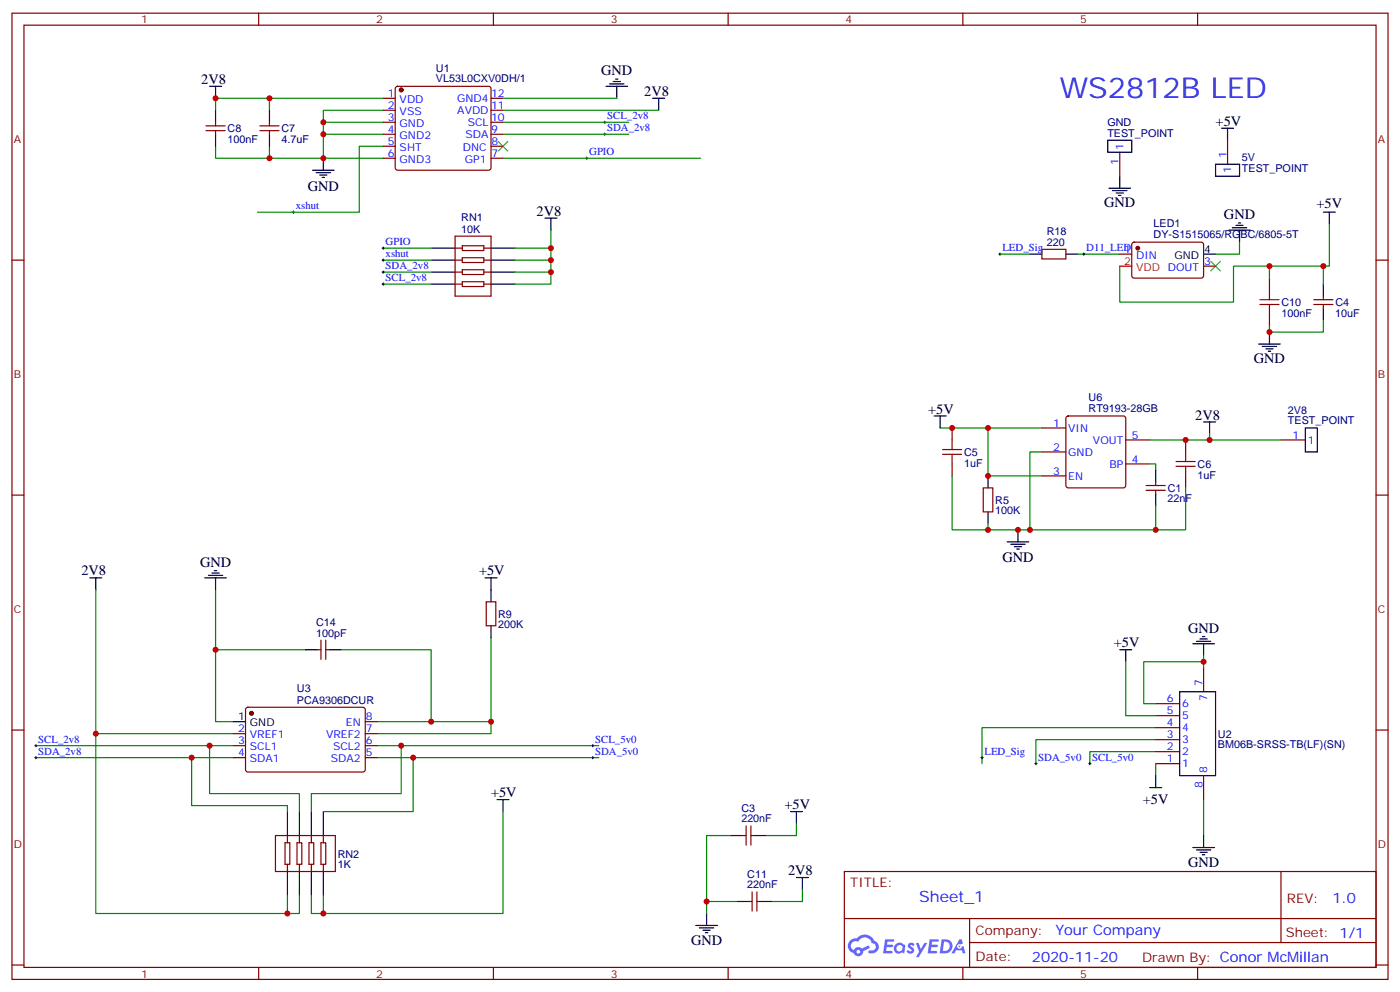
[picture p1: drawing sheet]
<svg xmlns="http://www.w3.org/2000/svg" width="412mm" height="292mm" viewBox="0 0 412 292" stroke-linecap="round" stroke-linejoin="round" font-family="sans-serif">
<g fill="none" stroke="#870000" stroke-width=".35">
<path d="M3.5 3.9h405.4v284.3h-405.4zM7.1 7.4h398.2v277.3h-398.2zM76.2 3.9v3.5M145.3 3.9v3.5M214.5 3.9v3.5M283.6 3.9v3.5M352.8 3.9v3.5M3.5 76.6h3.6M405.3 76.6h3.6M3.5 145.7h3.6M405.3 145.7h3.6M3.5 214.8h3.6"/>
<path d="M405.3 214.8h3.6M248.7 256.5h156.6v28.2h-156.6zM377.3 256.5v20.9M248.7 270.3h156.5M285.6 277.4h119.6M285.6 270.3v14.1M3.5 284h3.6M76.2 284.7v3.5M145.3 284.7v3.5M214.5 284.7v3.5M283.6 284.7v3.5M352.8 284.7v3.5"/>
<path d="M405.3 284h3.6"/>
</g>
<g fill="#5487ff">
<path d="M267.7 277.6a1.22 1.22 0 0 1 1.7 .3l-.4 .6a.47 .47 0 0 0-.3-.4 .47 .47 0 0 0-.5 .2l.1 .2a1.14 1.14 0 0 1 .8 1.8 1.14 1.14 0 0 1-1.9-.1l-.2-.1 .5-.6 .7 .4a.29 .29 0 0 0 .3-.2 .29 .29 0 0 0-.2-.3 1.04 1.04 0 0 1-.6-1.8z"/>
<path d="M260.7 276.4h2.4l.3 .2-.2 .5h-1.8l-.1 .9h1.5l.3 .4-.3 .3h-1.6l-.2 1.1 1.7 .1 .2 .3-.2 .3-2.6 .1z"/>
<path d="M273.8 276.4h2.4l.3 .2-.1 .5h-1.8l-.2 .9h1.6l.3 .4-.4 .3h-1.6l-.1 1.1 1.7 .1 .2 .3-.2 .3h-2.6z"/>
<path d="M282.6 276.4h.7l.3 1.3-.6 .3a.69 .69 0 0 0-1 .2 .69 .69 0 0 0 .4 1 .69 .69 0 0 0 .9-.6l.5-.3 .6 2.2h-.8l-.2-.8h-1.8l-.5 .8h-.8z"/>
<path d="M269.8 277.5h.8l.6 1.8 1.1-1.8h.9l-2.6 4.2h-.8l.9-1.6z"/>
<path d="M277.4 276.4l-.6 4.2h1.3a2.11 2.11 0 0 0 2.5-2.2 2.11 2.11 0 0 0-2.5-2zM278.1 277.1a1.39 1.39 0 0 1 1.7 1.5 1.39 1.39 0 0 1-1.8 1.2h-.3z"/>
<path d="M263.7 278a1.54 1.54 0 0 0-.1 2.2 1.54 1.54 0 0 0 2.2 .1l.6 .3 .3-2.3-.2-.3h-.4a1.49 1.49 0 0 0-2.4 0zM264 279a.94 .94 0 0 1 1.8 0 .94 .94 0 0 1-1.8 0z"/>
<path d="M250.4 276.8a2.18 2.18 0 0 0 1.1 3.7 1.44 1.44 0 0 0 1.6 .9 1.44 1.44 0 0 0 1.2-1.5l2-1-.5-.7-1.9 1a1.47 1.47 0 0 0-2.4 .4 1.39 1.39 0 0 1-.7-1.9 1.39 1.39 0 0 1 2-.5 2.12 2.12 0 0 1 2.2-1.3 2.12 2.12 0 0 1 1.9 1.7 1.14 1.14 0 0 1 1.1 1.4 1.14 1.14 0 0 1-1.7 .7 .43 .43 0 0 0-.5 .4 .43 .43 0 0 0 .4 .5 1.98 1.98 0 0 0 2.5-1.3 1.98 1.98 0 0 0-1.2-2.5 3.1 3.1 0 0 0-5.3-.7l-.9 .1zM252.3 280.1a.55 .55 0 0 1 1.1 0 .55 .55 0 0 1-1.1 0z"/>
<circle cx="282.6" cy="278.5" r=".26"/>
</g>
<path d="M146.8 41.6l2.8 2.8M149.6 41.6l-2.8 2.8M356.7 76.9l2.8 2.8M359.5 76.9l-2.8 2.8" fill="none" stroke="#3c3" stroke-width=".35"/>
<g fill="none" stroke="#000" stroke-width=".35">
<path d="M61.7 25.4h3.6M63.5 25.4v3.5M63.5 32.5v3.5M63.5 39.5v3.5M79.4 32.5v3.5M79.4 39.5v3.5M178.5 25.4h6.4M179.6 24.7h4.2M180.6 24h2.1M181.3 23.3h.7M181.7 25.4v3.5M192.3 28.9h3.5"/>
<path d="M194 28.9v3.6M359.8 37.7h3.6M361.6 37.7v3.6M92.1 50.1h6.3M93.1 50.8h4.3M94.2 51.5h2.1M94.9 52.2h.7M95.2 46.6v3.5M326.3 41.3h7.1v3.5h-7.1zM326.7 55.4h6.3M327.7 56.1h4.3M328.8 56.8h2.1"/>
<path d="M329.5 57.5h.7M329.8 51.9v3.5M358.1 48.3h7v3.6h-7zM127 73h7.1M127 76.6h7.1M144.6 73h7.1M144.6 76.6h7.1M160.5 64.2h3.5M162.3 64.2v3.5M303.4 74.8h3.5M314 74.8h3.5M354.5 74.8h3.6"/>
<path d="M361.9 67.7h6.4M363 67h4.2M364.1 66.3h2.1M364.8 65.6h.7M365.1 67.7v3.6M389.8 62.4h3.5M391.6 62.4v3.6M127 80.1h7.1M127 83.6h7.1M144.6 80.1h7.1M144.6 83.6h7.1M373.9 97.7v3.5"/>
<path d="M389.8 83.6v3.5M389.8 90.7v3.5M370.8 101.2h6.3M371.8 102h4.3M372.9 102.7h2.1M373.6 103.4h.7M275.2 122.4h3.5M276.9 122.4v3.5M340.4 138.3v3.5M354.5 124.2h3.6M356.3 124.2v3.5M384.5 125.9h3.6v7.1h-3.6z"/>
<path d="M291 140.1v3.5M291 150.6v3.6M296.7 159.5h6.3M299.9 155.9v3.6M340.4 145.3v3.6M26.5 170h3.5M28.2 170v3.6M60.3 170h6.4M61.4 169.3h4.2M62.4 168.6h2.2M63.1 167.9h.8M63.5 170v3.6"/>
<path d="M142.9 170h3.5M144.6 170v7.1M297.7 160.2h4.3M298.8 160.9h2.1M299.5 161.6h.7M90 191.2h3.5M97 191.2h3.5M144.6 184.1v3.6M329.8 191.2h3.6M331.6 191.2v3.5M351.4 189.4h6.3M352.4 188.7h4.3"/>
<path d="M353.5 188h2.1M354.2 187.3h.7M354.5 189.4v3.6M68.8 212.4h3.5M347.5 203.6h10.6v24.6h-10.6zM84.7 238.8v7.1M88.2 238.8v7.1M91.7 238.8v7.1M95.2 238.8v7.1M146.4 235.3h3.5M148.2 235.3v3.5M232.8 238.8h3.6"/>
<path d="M234.6 238.8v3.6M338.7 231.8h3.5M340.4 228.2v3.6M84.7 256.5v7M88.2 256.5v7M91.7 256.5v7M95.2 256.5v7M215.2 245.9h3.5M222.2 245.9h3.6M234.6 258.2h3.5M236.4 258.2v3.6M351.4 249.4h6.3"/>
<path d="M352.4 250.1h4.3M353.5 250.8h2.1M354.2 251.5h.7M354.5 245.9v3.5M205 272.3h6.3M206 273h4.3M207.1 273.8h2.1M207.8 274.5h.7M208.1 268.8v3.5M217 265.3h3.5M224 265.3h3.5"/>
</g>
<g fill="none" stroke="#870000" stroke-width=".35">
<path d="M60.7 38.5h5.6M60.7 37h5.6M63.5 36v1M63.5 38.5v1M76.6 38.5h5.6M76.6 37h5.6M79.4 36v1M79.4 38.5v1M112.9 28.9h3.5M112.9 32.5h3.5M112.9 36h3.5M112.9 39.5h3.5"/>
<path d="M116.7 25.6l.4-.2h26.8l.5 .2 .2 .5v23.3l-.2 .5-.5 .2h-26.8l-.5-.2-.2-.5v-23.3zM144.6 28.9h3.6M144.6 32.5h3.6M144.6 36h3.6M144.6 39.5h3.6M112.9 43h3.5M112.9 46.6h3.5M144.6 43h3.6M144.6 46.6h3.6M329.8 44.8v7.1M361.6 41.3v7M134.1 69.5h10.5v17.6h-10.5z"/>
<path d="M134.1 73h2.1M134.1 76.6h2.1M136.2 72.3h6.3v1.4h-6.3zM136.2 75.8h6.3v1.5h-6.3zM136.2 79.4h6.3v1.4h-6.3zM142.5 73h2.1M142.5 76.6h2.1M306.9 73.4h7.1v2.8h-7.1zM329.8 74.8h3.6M333.6 71.5l.5-.2h20l.4 .7v9.4l-.7 .4h-20l-.4-.7v-9.1zM354.5 78.3h3.6M134.1 83.6h2.1"/>
<path d="M134.1 80.1h2.1M136.2 82.9h6.3v1.4h-6.3zM142.5 83.6h2.1M142.5 80.1h2.1M373.9 81.8v3.6M373.9 92.4v3.6M387 89.6h5.6M387 88.2h5.6M389.8 87.1v1.1M389.8 89.6v1.1M280.5 125.9v3.6M280.5 136.5v3.6"/>
<path d="M306.9 125.9h7.1M306.9 133h7.1M314.2 122.6l.5-.2h16.2l.5 .2 .2 .5v19.8l-.2 .5-.5 .2h-16.2l-.5-.3-.2-.4v-19.8zM331.6 136.5h7.1M331.6 129.5h7.1M349.2 129.5v3.5M377.5 129.5h7M289.6 143.6h2.9v7h-2.9zM306.9 140.1h7.1M337.6 144.3h5.7M337.6 142.9h5.7M340.4 141.8v1.1"/>
<path d="M340.4 144.3v1M349.2 140.1v3.5M143.2 177.1h2.8v7h-2.8zM93.5 191.2h1M94.5 188.4v5.6M96 188.4v5.6M96 191.2h1M354.5 196.5v7.1M68.8 215.9h3.5M68.8 219.4h3.5M72.6 208.3l.4-.2 34.2 .1 .4 .6-.1 18-.6 .4-34.1-.1-.5-.6v-17.7zM107.6 215.9h3.5"/>
<path d="M107.6 219.4h3.5M107.6 212.4h3.5M340.4 217.7h7.1M340.4 214.1h7.1M340.4 210.6h7.1M340.4 207.1h7.1M68.8 223h3.5M107.6 223h3.5M340.4 224.7h7.1M340.4 221.2h7.1M354.5 228.2v7.1M81.1 245.9h17.7v10.6h-17.7z"/>
<path d="M84 248h1.4v6.4h-1.4zM84.7 245.9v2.1M84.7 254.4v2.1M87.5 248h1.4v6.4h-1.4zM88.2 245.9v2.1M88.2 254.4v2.1M91 248h1.4v6.4h-1.4zM91.7 245.9v2.1M91.7 254.4v2.1M94.5 248h1.5v6.4h-1.5zM95.2 245.9v2.1M95.2 254.4v2.1"/>
<path d="M218.7 245.9h1.1M219.8 243.1v5.6M221.2 243.1v5.6M221.2 245.9h1M220.5 265.3h1M221.5 262.5v5.6M223 262.5v5.6M223 265.3h1"/>
</g>
<path d="M371.1 89.6h5.7M371.1 88.2h5.7M373.9 85.4v2.8M373.9 89.6v2.8M277.6 133.7h5.7M277.6 132.3h5.7M280.5 129.5v2.8M280.5 133.7v2.8M346.4 137.2h5.7M346.4 135.8h5.7M349.2 133v2.8M349.2 137.2v2.9" fill="none" stroke="#a10000" stroke-width=".35"/>
<g fill="none" stroke="#000" stroke-width=".29">
<path d="M177.8 39.5h.7M177.8 36h.7M178.2 35.6v.7M178.2 39.2v.7M172.5 46.6h.7M172.9 46.2v.7M86.1 62.4h.7M86.4 62.1v.7M112.5 73h.7M112.5 76.6h.7M112.9 72.7v.7M112.9 76.2v.7"/>
<path d="M112.9 79.7v.7M294.2 74.8h.7M294.6 74.4v.7M318.9 74.8h.7M319.3 74.4v.7M112.5 80.1h.7M112.5 83.6h.7M112.9 83.3v.7M10.2 219.4h.7M10.6 219.1v.7M174.3 219.4h.7M174.6 219.1v.7"/>
<path d="M10.2 223h.7M10.6 222.6v.7M174.3 223h.7M174.6 222.6v.7M288.9 223h.7M289.3 222.6v.7M304.8 224.7h.7M305.2 224.4v.7M320.7 224.7h.7M321 224.4v.7"/>
</g>
<g fill="none" stroke="#008700" stroke-width=".35">
<path d="M79.4 28.9v3.6M95.2 36h17.7M95.2 39.5h17.7M112.9 28.9h-49.4v3.6M112.9 32.5h-17.7v14.1h17.7M148.2 32.5h45.8M148.2 36h37M148.2 39.5h37M148.2 28.9h33.5M63.5 43v3.6h31.7M79.4 43v3.6M112.9 43h-7.1v19.4h-30"/>
<path d="M148.2 46.6h58.2M112.9 73h14.1M112.9 76.6h14.1M162.3 67.7v5.3h-10.6M162.3 73v3.6h-10.6M162.3 76.6v3.5h-10.6M294.6 74.8h8.8M317.5 74.8h12.3M329.8 78.3v10.6h33.6v-10.6h26.4M365.1 71.3v3.5h-7M373.9 78.3v3.5M389.8 78.3v5.3"/>
<path d="M391.6 66v12.3h-1.8M112.9 80.1h14.1M112.9 83.6h14.1M162.3 80.1v3.5h-10.6M389.8 94.2v3.5h-15.9v-1.7M276.9 125.9h14.1v14.2h15.9M291 125.9h15.9M306.9 133h-3.5v22.9M338.7 136.5h1.7v1.8M338.7 129.5h17.6M356.3 127.7v1.8h21.2M280.5 140.1v15.8h10.5v-1.7"/>
<path d="M340.4 148.9v7M349.2 143.6v12.3h-58.2M28.2 173.6v42.3h40.6M63.5 173.6v38.8h5.3M63.5 191.2h26.5M100.5 191.2h26.5v21.2h-15.9M144.6 187.7v28.2h-33.5M331.6 194.7v15.9h8.8M354.5 194.7h-17.6v12.4h3.5M354.5 193v3.5M10.6 219.4h58.2M28.2 215.9v52.9h60v-5.3"/>
<path d="M61.7 219.4v14.1h26.5v5.3M111.1 219.4h65.3M118.2 219.4v14.1h-26.5v5.3M127 212.4h17.6M340.4 214.1h-51.1v10.6M340.4 217.7h-35.2v7M10.6 223h58.2M56.4 223v14.1h28.3v1.7M111.1 223h65.3M121.7 223v15.8h-26.5M148.2 238.8v30h-56.5v-5.3M340.4 221.2h-19.4v3.5"/>
<path d="M340.4 224.7v3.5M354.5 235.3v10.6M215.2 245.9h-7.1v19.4M234.6 242.4v3.5h-8.8M84.7 263.5v5.3M95.2 263.5v5.3M217 265.3h-8.9v3.5M236.4 261.8v3.5h-8.9"/>
</g>
<g fill="#870000" stroke="#870000" stroke-width=".35">
<circle cx="118.2" cy="26.5" r=".53"/>
<circle cx="74.1" cy="209.9" r=".53"/>
<circle cx="335.1" cy="73" r=".53"/>
</g>
<path d="M329.8 78.3h3.6" fill="none" stroke="#f00" stroke-width=".35"/>
<g fill="#c00">
<circle cx="63.5" cy="28.9" r=".88"/>
<circle cx="79.4" cy="28.9" r=".88"/>
<circle cx="79.4" cy="46.6" r=".88"/>
<circle cx="95.3" cy="46.6" r=".88"/>
<circle cx="95.3" cy="36" r=".88"/>
<circle cx="95.3" cy="39.5" r=".88"/>
<circle cx="354.5" cy="194.7" r=".88"/>
<circle cx="127" cy="212.4" r=".88"/>
<circle cx="144.6" cy="212.4" r=".88"/>
<circle cx="63.5" cy="191.2" r=".88"/>
<circle cx="356.3" cy="129.5" r=".88"/>
<circle cx="349.3" cy="129.5" r=".88"/>
<circle cx="208.1" cy="265.3" r=".88"/>
<circle cx="162.3" cy="73" r=".88"/>
<circle cx="162.3" cy="76.6" r=".88"/>
<circle cx="162.3" cy="80.1" r=".88"/>
<circle cx="61.7" cy="219.4" r=".88"/>
<circle cx="56.4" cy="223" r=".88"/>
<circle cx="28.2" cy="215.9" r=".88"/>
<circle cx="84.7" cy="268.8" r=".88"/>
<circle cx="118.2" cy="219.4" r=".88"/>
<circle cx="121.7" cy="223" r=".88"/>
<circle cx="95.3" cy="268.8" r=".88"/>
<circle cx="299.9" cy="155.9" r=".88"/>
<circle cx="303.4" cy="155.9" r=".88"/>
<circle cx="340.4" cy="155.9" r=".88"/>
<circle cx="291" cy="155.9" r=".88"/>
<circle cx="280.5" cy="125.9" r=".88"/>
<circle cx="291" cy="125.9" r=".88"/>
<circle cx="291" cy="140.1" r=".88"/>
<circle cx="373.9" cy="97.7" r=".88"/>
<circle cx="389.8" cy="78.3" r=".88"/>
<circle cx="373.9" cy="78.3" r=".88"/>
</g>
<text font-size="8.5" fill="#00f" x="312.2" y="28.9">WS2812B LED</text>
<text font-size="4.6" fill="#00f" x="270.8" y="265.5">Sheet_1</text>
<g font-size="4.2">
<text x="177.1" y="22.2">GND</text>
<text x="59.3" y="24.7">2V8</text>
<text x="189.8" y="28.2">2V8</text>
<text x="358.1" y="37">+5V</text>
<text x="90.7" y="56.1">GND</text>
<text x="158" y="63.5">2V8</text>
<text x="325.3" y="61">GND</text>
<text x="360.5" y="64.5">GND</text>
<text x="387.8" y="61.3">+5V</text>
<text x="369.4" y="106.9">GND</text>
<text x="273.4" y="121.7">+5V</text>
<text x="352.1" y="123.5">2V8</text>
<text x="58.9" y="166.9">GND</text>
<text x="295.3" y="165.4">GND</text>
<text x="24" y="169.3">2V8</text>
<text x="141.1" y="169.3">+5V</text>
<text x="328.1" y="190.5">+5V</text>
<text x="350" y="186.2">GND</text>
<text x="144.6" y="234.6">+5V</text>
<text x="231.1" y="238.1">+5V</text>
<text x="336.7" y="236.7">+5V</text>
<text x="232.1" y="257.5">2V8</text>
<text x="350" y="255.1">GND</text>
<text x="203.6" y="278">GND</text>
</g>
<g font-size="4.2" fill="#00f">
<text x="392.5" y="265.7">1.0</text>
<text x="310.9" y="275.3">Your Company</text>
<text x="304" y="283.1">2020-11-20</text>
</g>
<g font-size="3.9" fill="#800">
<text x="250.5" y="261.1">TITLE:</text>
<text x="379.1" y="265.7">REV:</text>
<text x="287.4" y="275.3">Company:</text>
<text x="378.7" y="275.9">Sheet: 1/1</text>
<text x="287.4" y="282.9">Date:</text>
<text x="336.4" y="283">Drawn By: Conor McMillan</text>
</g>
<g font-size="3.2" fill="#800">
<text x="41.6" y="6.9">1</text>
<text x="110.8" y="6.9">2</text>
<text x="179.9" y="6.9">3</text>
<text x="249.1" y="6.9">4</text>
<text x="318.2" y="6.9">5</text>
<text x="4.1" y="42">A</text>
<text x="405.9" y="42">A</text>
<text x="4.1" y="111.1">B</text>
<text x="405.9" y="111.1">B</text>
<text x="4.1" y="180.3">C</text>
<text x="405.9" y="180.3">C</text>
<text x="4.1" y="249.4">D</text>
<text x="405.9" y="249.4">D</text>
<text x="41.6" y="287.7">1</text>
<text x="110.8" y="287.7">2</text>
<text x="179.9" y="287.7">3</text>
<text x="249.1" y="287.7">4</text>
<text x="318.2" y="287.7">5</text>
</g>
<g font-size="3.2" fill="#000080">
<text x="128.4" y="21.1">U1</text>
<text x="128.4" y="24.3">VL53L0CXV0DH/1</text>
<text x="67" y="38.9">C8</text>
<text x="82.9" y="38.9">C7</text>
<text x="326.2" y="40.2">TEST_POINT</text>
<text x="326.2" y="37">GND</text>
<text x="67" y="42">100nF</text>
<text x="82.9" y="42">4.7uF</text>
<text x="365.8" y="47.4">5V</text>
<text x="365.8" y="50.5">TEST_POINT</text>
<text x="135.9" y="65.1">RN1</text>
<text x="135.9" y="68.4">10K</text>
<text x="308.3" y="69.2">R18</text>
<text x="339.8" y="70">DY-S1515065/RGBC/6805-5T</text>
<text x="339.8" y="66.9">LED1</text>
<text x="308.3" y="72.3">220</text>
<text x="377.5" y="90">C10</text>
<text x="377.5" y="93.2">100nF</text>
<text x="393.3" y="93.2">10uF</text>
<text x="393.4" y="90">C4</text>
<text x="320.7" y="118.1">U6</text>
<text x="320.7" y="121.2">RT9193-28GB</text>
<text x="379.4" y="124.9">TEST_POINT</text>
<text x="379.4" y="121.7">2V8</text>
<text x="284" y="137.3">1uF</text>
<text x="284" y="134.1">C5</text>
<text x="352.8" y="137.7">C6</text>
<text x="352.8" y="140.8">1uF</text>
<text x="293.2" y="148.2">R5</text>
<text x="344" y="147.9">22nF</text>
<text x="344" y="144.7">C1</text>
<text x="293.2" y="151.4">100K</text>
<text x="93.1" y="184.2">C14</text>
<text x="146.8" y="184.9">200K</text>
<text x="146.8" y="181.8">R9</text>
<text x="93.1" y="187.3">100pF</text>
<text x="87.5" y="203.7">U3</text>
<text x="87.5" y="207.1">PCA9306DCUR</text>
<text x="358.8" y="220.2">BM06B-SRSS-TB(LF)(SN)</text>
<text x="358.8" y="217.1">U2</text>
<text x="218.4" y="238.9">C3</text>
<text x="218.4" y="242">220nF</text>
<text x="99.5" y="255.5">1K</text>
<text x="99.5" y="252.4">RN2</text>
<text x="220.1" y="261.4">220nF</text>
<text x="220.1" y="258.3">C11</text>
</g>
<g font-size="3.2" fill="#00f">
<text x="114.2" y="28.6">1</text>
<text x="134.6" y="30">GND4</text>
<text x="144.6" y="28.6">12</text>
<text x="114.2" y="32.1">2</text>
<text x="114.2" y="35.6">3</text>
<text x="117.7" y="30.3">VDD</text>
<text x="117.7" y="33.9">VSS</text>
<text x="134.7" y="33.5">AVDD</text>
<text x="144.6" y="35.6">10</text>
<text x="144.6" y="32.1">11</text>
<text x="178.9" y="35.1">SCL_2v8</text>
<text x="114.2" y="39.2">4</text>
<text x="117.7" y="37.4">GND</text>
<text x="117.7" y="40.9">GND2</text>
<text x="137.2" y="40.6">SDA</text>
<text x="137.8" y="37">SCL</text>
<text x="144.6" y="39.2">9</text>
<text x="178.9" y="38.6">SDA_2v8</text>
<text x="114.2" y="42.7">5</text>
<text x="114.2" y="46.2">6</text>
<text x="117.7" y="44.4">SHT</text>
<text x="117.7" y="48">GND3</text>
<text x="136.3" y="44.4">DNC</text>
<text x="136.9" y="48">GP1</text>
<text x="144.8" y="46.2">7</text>
<text x="144.8" y="42.7">8</text>
<text x="173.6" y="45.7">GPIO</text>
<text x="330.9" y="44.1" transform="rotate(-90 330.9 44.1)">1</text>
<text x="361.2" y="46.6" transform="rotate(-90 361.2 46.6)">1</text>
<text x="329.5" y="48.6" transform="rotate(-90 329.5 48.6)">1</text>
<text x="362.7" y="51.1" transform="rotate(-90 362.7 51.1)">1</text>
<text x="87.1" y="61.6">xshut</text>
<text x="113.6" y="72.1">GPIO</text>
<text x="113.6" y="75.7">xshut</text>
<text x="295.3" y="73.9">LED_Sig</text>
<text x="320" y="73.9">D11_LED</text>
<text x="331.2" y="74.4">1</text>
<text x="334.7" y="76.2">DIN</text>
<text x="354.7" y="78">3</text>
<text x="113.6" y="79.2">SDA_2v8</text>
<text x="113.6" y="82.7">SCL_2v8</text>
<text x="344" y="79.7">DOUT</text>
<text x="310.2" y="125.6">1</text>
<text x="314.7" y="127">VIN</text>
<text x="322" y="130.5">VOUT</text>
<text x="333.4" y="129.1">5</text>
<text x="380.7" y="129.1">1</text>
<text x="385.2" y="130.5">1</text>
<text x="310.2" y="132.6">2</text>
<text x="314.7" y="134.1">GND</text>
<text x="326.8" y="137.6">BP</text>
<text x="333.4" y="136.2">4</text>
<text x="310.2" y="139.7">3</text>
<text x="314.7" y="141.1">EN</text>
<text x="354.2" y="201.8" transform="rotate(-90 354.2 201.8)">7</text>
<text x="343.7" y="206.7">6</text>
<text x="348.2" y="208.1">6</text>
<text x="355.6" y="206.3" transform="rotate(-90 355.6 206.3)">7</text>
<text x="70.1" y="215.5">2</text>
<text x="101.9" y="213.8">EN</text>
<text x="107.8" y="215.5">7</text>
<text x="107.8" y="212">8</text>
<text x="343.7" y="213.8">4</text>
<text x="343.7" y="210.3">5</text>
<text x="348.2" y="215.2">4</text>
<text x="348.2" y="211.7">5</text>
<text x="11.3" y="218.5">SCL_2v8</text>
<text x="70.1" y="219.1">3</text>
<text x="73.6" y="217.3">VREF1</text>
<text x="73.6" y="220.8">SCL1</text>
<text x="96.1" y="217.3">VREF2</text>
<text x="98.1" y="220.8">SCL2</text>
<text x="107.8" y="219.1">6</text>
<text x="175.3" y="218.5">SCL_5v0</text>
<text x="343.7" y="220.8">2</text>
<text x="343.7" y="217.3">3</text>
<text x="348.2" y="218.7">3</text>
<text x="11.3" y="222.1">SDA_2v8</text>
<text x="70.1" y="222.6">4</text>
<text x="73.6" y="224.4">SDA1</text>
<text x="97.5" y="224.4">SDA2</text>
<text x="107.8" y="222.6">5</text>
<text x="175.3" y="222.1">SDA_5v0</text>
<text x="290" y="222.1">LED_Sig</text>
<text x="305.9" y="223.8">SDA_5v0</text>
<text x="321.7" y="223.8">SCL_5v0</text>
<text x="343.7" y="224.4">1</text>
<text x="348.2" y="225.8">1</text>
<text x="348.2" y="222.2">2</text>
<text x="355.6" y="227.5" transform="rotate(-90 355.6 227.5)">8</text>
<text x="354.2" y="232" transform="rotate(-90 354.2 232)">8</text>
</g>
<g font-size="3.2" fill="#f00">
<text x="331.2" y="78">2</text>
<text x="334.7" y="79.7">VDD</text>
</g>
<g font-size="3.2">
<text x="346" y="76.2">GND</text>
<text x="354.7" y="74.4">4</text>
<text x="70.1" y="212">1</text>
<text x="73.6" y="213.8">GND</text>
</g>
</svg>
